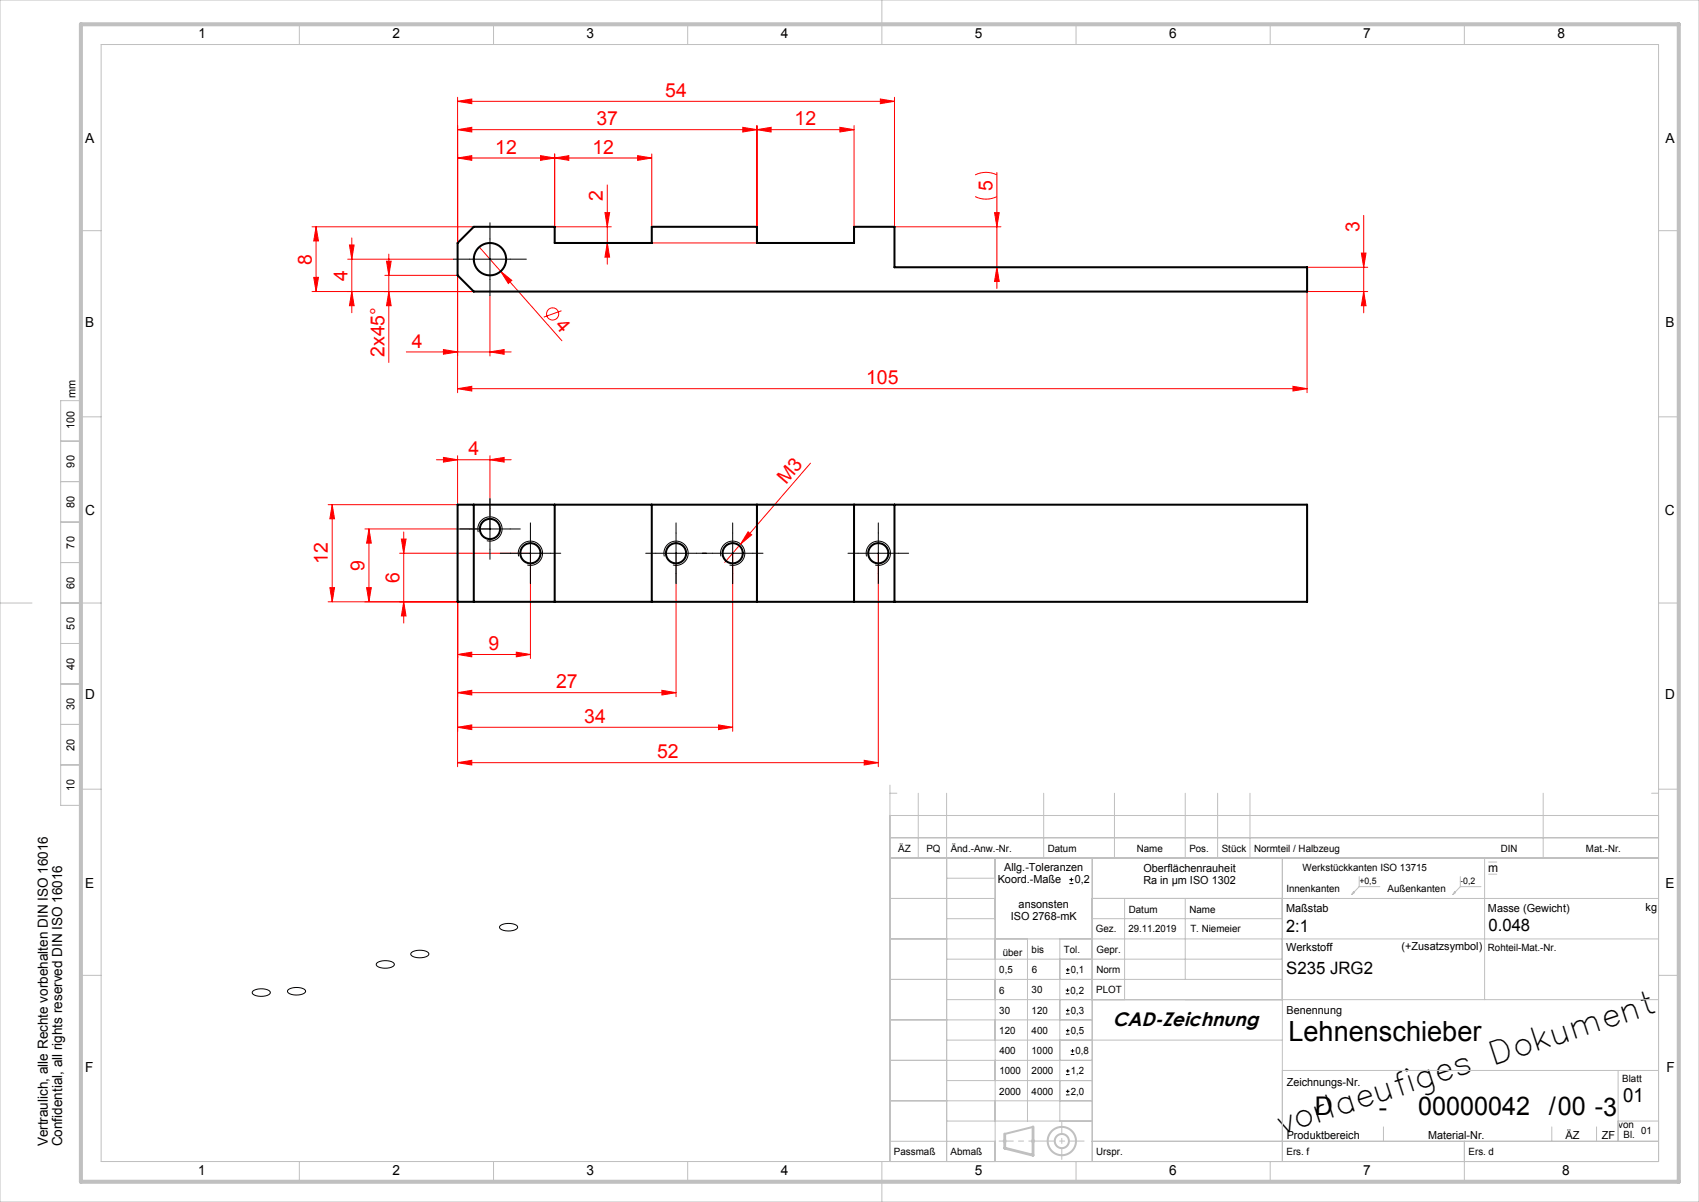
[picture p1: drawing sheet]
<svg xmlns="http://www.w3.org/2000/svg" width="420mm" height="297mm" viewBox="0 0 420 297" stroke-linecap="round" stroke-linejoin="round" font-family="sans-serif">
<g fill="none" stroke="#f00" stroke-width=".25">
<path d="M113.1 39l3.5-.5v1.1zM113.1 39h48M113.1 32l3.5-.5v1.1zM113.1 25l3.5-.5v1.1zM113.1 24v36M113.1 32h98M113.1 25h108M133.6 38.5l3.5 .5-3.5 .6zM137.1 39l3.5-.5v1.1zM137.1 38v18M157.6 38.5l3.5 .5-3.5 .6zM161.1 38v18"/>
<path d="M183.6 31.5l3.5 .5-3.5 .6zM187.1 32l3.5-.5v1.1zM187.1 31v25M207.6 31.5l3.5 .5-3.5 .6zM211.1 31v25M217.6 24.5l3.5 .5-3.5 .6zM221.1 24v32h26.3M77.1 56h40M78.1 56v16M78.1 56l.6 3.5h-1.1zM87 58.8v18.5M133.6 56h17.5"/>
<path d="M149.5 52.5h1.2l-.6 3.5zM150.1 45.7v19.6M241.1 48.6a6 6 0 0 0 5.3 0M241.1 43.2a6 6 0 0 1 5.3 0M245.9 52.5h1.1l-.6 3.5zM246.4 42.6v28.7M337.1 53.2v24.1M77.1 72h40M77.6 68.5h1.1l-.6 3.5zM86 64h26.1M86.4 60.5h1.1l-.5 3.5zM87 72l.5 3.5h-1.1z"/>
<path d="M95.1 68h18v29M95.5 64.5h1.2l-.6 3.5zM96.1 62.8v26.8M96.1 72l.6 3.5h-1.2zM118.5 61l20.4 23.2M121.1 73v15M123.8 67l2.7 2.3-.9 .7zM138.8 76.8l-4.4 1.5M149.1 60h38M150.1 60l.6 3.5h-1.2zM246.4 66l.6 3.5h-1.1zM323.1 66h15"/>
<path d="M336.5 62.5h1.2l-.6 3.5zM337.1 72l.6 3.5h-1.2zM338.1 72h-15v25M100.4 87h26M109.6 86.4l3.5 .6-3.5 .5zM113.1 96l3.5-.5v1.1zM113.1 96h210M121.1 87l3.5-.6v1.1zM319.6 95.5l3.5 .5-3.5 .6zM107.9 113.6h18.5M109.6 113l3.5 .6-3.5 .6zM113.1 112.6v12.1h-32"/>
<path d="M121.1 113.6l3.5-.6v1.2zM121.1 112.6v18.1h-30.9M200.4 114.4l-17.3 20M82.1 124.7v24M82.1 124.7l.6 3.5h-1.2zM91.2 130.7l.6 3.5h-1.2zM91.2 130.7v18M98.8 136.7h32.3v26M99.2 133.2h1.2l-.6 3.5zM99.8 131.5v22.5M167.1 136.7v35.5M181.1 136.7v44"/>
<path d="M183.1 134.4l-3.9 4.6M184.9 131.4l.9 .8-2.7 2.2zM217.1 136.7v52.7M81.1 148.7h32v40.7M81.5 145.2h1.2l-.6 3.5zM90.6 145.2h1.2l-.6 3.5zM99.8 148.7l.6 3.5h-1.2zM113.1 161.7l3.5-.6v1.2zM113.1 179.7l3.5-.6v1.2zM113.1 161.7h18M113.1 179.7h68M113.1 171.2l3.5-.6v1.1z"/>
<path d="M113.1 171.2h54M127.6 161.1l3.5 .6-3.5 .6zM163.6 170.6l3.5 .6-3.5 .5zM177.6 179.1l3.5 .6-3.5 .6zM113.1 188.4l3.5-.5v1.1zM113.1 188.4h104M213.6 187.9l3.5 .5-3.5 .6z"/>
<circle cx="136.6" cy="77.6" r="1.5"/>
</g>
<g fill="none" stroke="#000" stroke-width=".25">
<path d="M121.1 55v18M112.1 64h18M113.6 130.7h15M118.2 131.5a3 3 0 0 1 2.7-3.8 3 3 0 0 1 3.2 3.3 3 3 0 0 1-3.8 2.6M121.1 123.2v15M123.6 136.7h15M128.2 137.5a3 3 0 0 1 2.7-3.8 3 3 0 0 1 3.2 3.3 3 3 0 0 1-3.8 2.6M131.1 129.2v15M159.6 136.7h29M164.2 137.5a3 3 0 0 1 2.7-3.8 3 3 0 0 1 3.2 3.3 3 3 0 0 1-3.8 2.6M167.1 129.2v15M178.2 137.5a3 3 0 0 1 2.7-3.8 3 3 0 0 1 3.2 3.3 3 3 0 0 1-3.8 2.6"/>
<path d="M181.1 129.2v15M209.6 136.7h15M214.2 137.5a3 3 0 0 1 2.7-3.8 3 3 0 0 1 3.2 3.3 3 3 0 0 1-3.8 2.6M217.1 129.2v15M264.4 218.3h.9M264.4 217.3h.9M264.8 216.9v.9M93.2 237.9a3.9 3.9 0 0 1 4.2 .1l.1 .3a2.2 2.2 0 0 1-2.4 .9h-.6a1.42 1.42 0 0 1-1.5-1zM101.7 235.4a3.9 3.9 0 0 1 4.2 .1l.1 .2a2.2 2.2 0 0 1-2.4 1l-.6-.1a1.42 1.42 0 0 1-1.5-1zM123.7 228.7a3.9 3.9 0 0 1 4.2 .1l.1 .3a2.2 2.2 0 0 1-2.4 .9h-.6a1.42 1.42 0 0 1-1.5-1zM263.5 239.6h.9M263.9 239.2v.9"/>
<path d="M62.5 244.9a3.9 3.9 0 0 1 4.2 .1l.1 .2a2.2 2.2 0 0 1-2.4 1l-.6-.1a1.42 1.42 0 0 1-1.4-1zM71.2 244.6a3.9 3.9 0 0 1 4.3 .1l.1 .2a2.2 2.2 0 0 1-2.4 1l-.6-.1a1.42 1.42 0 0 1-1.5-1zM263.5 245.5h.8M263.5 244.7h.8M263.5 255.5h.9M263.5 254.7h.9M263.5 250.6h.9M263.5 249.7h.9M263.5 240.5h.9M263.9 244.2v.9M263.9 249.2v.9M263.9 254.2v.9"/>
<path d="M264.7 259.7h.9M265.1 259.2v.9M263.5 270.5h.9M263.5 269.7h.9M263.5 265.5h.9M263.5 264.6h.9M263.9 269.2v.9M263.9 264.2v.9M264.7 260.5h.9"/>
</g>
<g fill="none" stroke="#c0c0c0" stroke-width=".25">
<path d="M0 0h420v297h-420zM25 11h385v276h-385zM74 6v5M122 6v5M170 6v5M218 0v11M266 6v5M314 6v5M362 6v5M20 57h5M410 57h5M15 99h5v100h-5z"/>
<path d="M15 119h5M15 109h5M20 103h5M410 103h5M15 139h5M15 129h5M0 149h7.9M15 149h10M15 159h5M410 149h5M15 169h5M15 179h5"/>
<path d="M15 189h5M20 195h5M220 194v93M220 196h1.7M227 196v16M234 196v91M258 196v16M275.5 196v16M293 196v16M301 196v16M309 196v16M381.5 196v16"/>
<path d="M408.3 196h1.7M410 195h5M220 212h190M220 207h190M220 201.5h190M234 217h12M246 212v75M270 212v75M317 212v75M336 216.6v2.5M336 219.1h5.1M336 219.1l-1.8 1.9"/>
<path d="M361 219.1h5.1M361 216.6v2.5M361 219.1l-1.8 1.9M367 212v35M368 213h2M368 216h2M220 232h190M220 222h26M234 227h12M234 237h83M254 232v45M262 232v45"/>
<path d="M270 222h140M270 227h47M278 222v25M293 222v20M334.6 220.4l.2 .2-.6 .4zM359.6 220.4l.2 .2-.6 .4zM20 241h5M220 242h97M220 252h50M234 247h176M234 257h83M410 241h5"/>
<path d="M220 262h50M220 272h50M234 267h36M234 277h36M317 264.5h93M342 278.4v3.6M383.6 278.4v3.6M394.7 278.4v3.6M400 277h10M400 264.5v17.5M74 287v5M122 287v5"/>
<path d="M170 287v5M218 287v10M220 282h26M247.9 281.9h1M248 281.6l.7 .7M248.4 281.4v1M248.7 281.6l-.7 .7M254.9 281.9h1M255 281.6l.7 .7M255.4 281.4v1M255.7 281.6l-.7 .7M266 287v5"/>
<path d="M270 282h140M314 287v5M362 282v10"/>
</g>
<g fill="none" stroke="#c0c0c0" stroke-width=".5">
<path d="M255.4 278.4l-7 1.8"/>
<circle cx="262.5" cy="281.9" r="3.5"/>
<circle cx="262.5" cy="281.9" r="1.75"/>
</g>
<path d="M262.5 286.5v-9.2" fill="none" stroke="#c0c0c0" stroke-width=".25" stroke-dasharray="6.3 1.3 1.3 1.3" stroke-dashoffset="3.7"/>
<path d="M247 281.9h21" fill="none" stroke="#c0c0c0" stroke-width=".25" stroke-dasharray="6.3 1.3 1.3 1.3" stroke-dashoffset="2.8"/>
<path d="M255.4 278.4v7l-7-1.7v-3.5" fill="none" stroke="#c0c0c0" stroke-width=".7"/>
<path d="M20 6h395v286h-395z" fill="none" stroke="#c0c0c0" stroke-width="1"/>
<g fill="#f00">
<path d="M184.9 131.4l.9 .8-2.7 2.2z"/>
<path d="M123.8 67l2.7 2.3-.9 .7z"/>
<path d="M121.1 87l3.5-.6v1.1zM109.6 86.4l3.5 .6-3.5 .5zM183.6 31.5l3.5 .5-3.5 .6zM113.1 32l3.5-.5v1.1zM207.6 31.5l3.5 .5-3.5 .6zM187.1 32l3.5-.5v1.1zM217.6 24.5l3.5 .5-3.5 .6zM113.1 25l3.5-.5v1.1z"/>
<path d="M113.1 39l3.5-.5v1.1zM133.6 38.5l3.5 .5-3.5 .6zM113.1 96l3.5-.5v1.1zM319.6 95.5l3.5 .5-3.5 .6z"/>
<path d="M109.6 113l3.5 .6-3.5 .6zM121.1 113.6l3.5-.6v1.2zM113.1 171.2l3.5-.6v1.1zM163.6 170.6l3.5 .6-3.5 .5z"/>
<path d="M127.6 161.1l3.5 .6-3.5 .6zM113.1 161.7l3.5-.6v1.2zM177.6 179.1l3.5 .6-3.5 .6zM113.1 179.7l3.5-.6v1.2zM213.6 187.9l3.5 .5-3.5 .6zM113.1 188.4l3.5-.5v1.1z"/>
<path d="M246.4 66l.6 3.5h-1.1zM245.9 52.5h1.1l-.6 3.5z"/>
<path d="M77.6 68.5h1.1l-.6 3.5zM78.1 56l.6 3.5h-1.1zM150.1 60l.6 3.5h-1.2zM149.5 52.5h1.2l-.6 3.5zM96.1 72l.6 3.5h-1.2zM95.5 64.5h1.2l-.6 3.5zM87 72l.5 3.5h-1.1zM86.4 60.5h1.1l-.5 3.5zM99.8 148.7l.6 3.5h-1.2zM99.2 133.2h1.2l-.6 3.5zM81.5 145.2h1.2l-.6 3.5zM82.1 124.7l.6 3.5h-1.2z"/>
<path d="M336.5 62.5h1.2l-.6 3.5zM337.1 72l.6 3.5h-1.2zM91.2 130.7l.6 3.5h-1.2zM90.6 145.2h1.2l-.6 3.5z"/>
<path d="M137.1 39l3.5-.5v1.1zM157.6 38.5l3.5 .5-3.5 .6z"/>
</g>
<g fill="none" stroke="#000" stroke-width=".5">
<path d="M113.1 60l4-4h20v4h24v-4h26v4h24v-4h10v10h102v6h-206l-4-4zM113.1 124.7h210v24h-210zM117.1 124.7v24M137.1 124.7v24M161.1 124.7v24M187.1 124.7v24M211.1 124.7v24M221.1 124.7v24"/>
<circle cx="121.1" cy="64" r="4"/>
<circle cx="121.1" cy="130.7" r="2.5"/>
<circle cx="131.1" cy="136.7" r="2.5"/>
<circle cx="167.1" cy="136.7" r="2.5"/>
<circle cx="181.1" cy="136.7" r="2.5"/>
<circle cx="217.1" cy="136.7" r="2.5"/>
</g>
<text font-size="7.8" x="317.2" y="280.1" transform="rotate(-18 317.2 280.1)">vorlaeufiges Dokument</text>
<text font-size="6.9" x="318.5" y="257.2">Lehnenschieber</text>
<g font-size="6.3">
<text x="325" y="275.4">D</text>
<text x="340.8" y="275.7">-</text>
<text x="350.6" y="275.5">00000042</text>
<text x="382.8" y="275.5">/00 -3</text>
</g>
<g font-size="4.8" fill="#f00">
<text x="164.4" y="24">54</text>
<text x="147.4" y="31">37</text>
<text x="196.4" y="31">12</text>
<text x="122.4" y="38">12</text>
<text x="146.4" y="38">12</text>
<text x="245.4" y="47.2" transform="rotate(-90 245.4 47.2)">5</text>
<text x="149" y="49.7" transform="rotate(-90 149 49.7)">2</text>
<text x="336" y="57.2" transform="rotate(-90 336 57.2)">3</text>
<text x="77.1" y="65.4" transform="rotate(-90 77.1 65.4)">8</text>
<text x="85.9" y="69.4" transform="rotate(-90 85.9 69.4)">4</text>
<text x="137.1" y="80.5" transform="rotate(49 137.1 80.5)">4</text>
<text x="95" y="88.2" transform="rotate(-90 95 88.2)">2x45°</text>
<text x="101.8" y="85.9">4</text>
<text x="214.1" y="95">105</text>
<text x="115.8" y="112.5">4</text>
<text x="194.3" y="119.8" transform="rotate(-49 194.3 119.8)">M3</text>
<text x="81" y="139.4" transform="rotate(-90 81 139.4)">12</text>
<text x="90.1" y="141" transform="rotate(-90 90.1 141)">9</text>
<text x="98.7" y="144" transform="rotate(-90 98.7 144)">6</text>
<text x="120.8" y="160.6">9</text>
<text x="137.4" y="170.1">27</text>
<text x="144.4" y="178.6">34</text>
<text x="162.4" y="187.4">52</text>
</g>
<g font-size="4.8">
<text x="275.1" y="253.4">CAD-Zeichnung</text>
<text x="401.2" y="272.3">01</text>
</g>
<g font-size="4.2">
<text x="318" y="230.2">2:1</text>
<text x="368" y="230">0.048</text>
<text x="317.9" y="240.6">S235 JRG2</text>
</g>
<g font-size="3.4">
<text x="49" y="9.3">1</text>
<text x="97" y="9.3">2</text>
<text x="145" y="9.3">3</text>
<text x="193" y="9.3">4</text>
<text x="241" y="9.3">5</text>
<text x="289.1" y="9.3">6</text>
<text x="337" y="9.3">7</text>
<text x="385" y="9.3">8</text>
<text x="21" y="35.3">A</text>
<text x="411.7" y="35.3">A</text>
<text x="21.1" y="80.8">B</text>
<text x="411.7" y="80.7">B</text>
<text x="21.1" y="127.3">C</text>
<text x="411.6" y="127.3">C</text>
<text x="21.1" y="172.8">D</text>
<text x="411.6" y="172.7">D</text>
<text x="21" y="219.3">E</text>
<text x="411.7" y="219.3">E</text>
<text x="21.1" y="264.8">F</text>
<text x="411.9" y="264.8">F</text>
<text x="11.9" y="283.3" transform="rotate(-90 11.9 283.3)">Vertraulich, alle Rechte vorbehalten DIN ISO 16016</text>
<text x="15.4" y="283.3" transform="rotate(-90 15.4 283.3)">Confidential, all rights reserved DIN ISO 16016</text>
<text x="49" y="290.3">1</text>
<text x="97.1" y="290.3">2</text>
<text x="145" y="290.4">3</text>
<text x="193.1" y="290.4">4</text>
<text x="241" y="290.3">5</text>
<text x="289" y="290.3">6</text>
<text x="337" y="290.3">7</text>
<text x="386.2" y="290.4">8</text>
</g>
<text font-size="3" x="367.9" y="215.5">m</text>
<g font-size="2.7">
<text x="18.6" y="98.2" transform="rotate(-90 18.6 98.2)">mm</text>
<text x="18.4" y="106" transform="rotate(-90 18.4 106)">100</text>
<text x="18.4" y="115.5" transform="rotate(-90 18.4 115.5)">90</text>
<text x="18.4" y="125.5" transform="rotate(-90 18.4 125.5)">80</text>
<text x="18.4" y="135.5" transform="rotate(-90 18.4 135.5)">70</text>
<text x="18.4" y="145.5" transform="rotate(-90 18.4 145.5)">60</text>
<text x="18.4" y="155.5" transform="rotate(-90 18.4 155.5)">50</text>
<text x="18.4" y="165.5" transform="rotate(-90 18.4 165.5)">40</text>
<text x="18.4" y="175.5" transform="rotate(-90 18.4 175.5)">30</text>
<text x="18.4" y="185.5" transform="rotate(-90 18.4 185.5)">20</text>
<text x="18.4" y="195.5" transform="rotate(-90 18.4 195.5)">10</text>
<text x="248.3" y="215.3">Allg.-Toleranzen</text>
<text x="282.7" y="215.4">Oberflächenrauheit</text>
<text x="246.6" y="218.3">Koord.-Maße</text>
<text x="265.7" y="218.3">0,2</text>
<text x="282.6" y="218.4">Ra in µm ISO 1302</text>
<text x="249.9" y="227.3">ISO 2768-mK</text>
<text x="251.8" y="224.3">ansonsten</text>
<text x="317.9" y="225.3">Maßstab</text>
<text x="367.8" y="225.3">Masse (Gewicht)</text>
<text x="406.8" y="225.2">kg</text>
<text x="317.9" y="234.9">Werkstoff</text>
<text x="346.5" y="234.9">(+Zusatzsymbol)</text>
<text x="318.1" y="250.5">Benennung</text>
<text x="318.1" y="268.4">Zeichnungs-Nr.</text>
<text x="318.1" y="281.5">Produktbereich</text>
<text x="353.1" y="281.4">Material-Nr.</text>
<text x="387" y="281.4">ÄZ</text>
<text x="396" y="281.4">ZF</text>
</g>
<g font-size="2.5">
<text x="222" y="210.5">ÄZ</text>
<text x="229" y="210.5">PQ</text>
<text x="235" y="210.5">Änd.-Anw.-Nr.</text>
<text x="259" y="210.5">Datum</text>
<text x="281" y="210.5">Name</text>
<text x="294" y="210.5">Pos.</text>
<text x="302" y="210.5">Stück</text>
<text x="310" y="210.5">Normteil / Halbzeug</text>
<text x="322" y="215.3">Werkstückkanten ISO 13715</text>
<text x="371" y="210.5">DIN</text>
<text x="392" y="210.5">Mat.-Nr.</text>
<text x="318" y="220.5">Innenkanten</text>
<text x="343" y="220.5">Außenkanten</text>
<text x="279" y="225.5">Datum</text>
<text x="294" y="225.5">Name</text>
<text x="270.9" y="230.2">Gez.</text>
<text x="279" y="230.2">29.11.2019</text>
<text x="294.3" y="230.2">T. Niemeier</text>
<text x="247.9" y="236.3">über</text>
<text x="255" y="235.5">bis</text>
<text x="263" y="235.5">Tol.</text>
<text x="271" y="235.5">Gepr.</text>
<text x="367.8" y="234.9">Rohteil-Mat.-Nr.</text>
<text x="247" y="245.5">6</text>
<text x="247" y="240.5">0,5</text>
<text x="255" y="245.5">30</text>
<text x="255.1" y="240.5">6</text>
<text x="264.7" y="245.5">0,2</text>
<text x="264.7" y="240.5">0,1</text>
<text x="271" y="245.5">PLOT</text>
<text x="271" y="240.5">Norm</text>
<text x="247" y="250.5">30</text>
<text x="255" y="250.5">120</text>
<text x="264.7" y="250.5">0,3</text>
<text x="247" y="255.5">120</text>
<text x="255" y="255.5">400</text>
<text x="264.7" y="255.5">0,5</text>
<text x="247.1" y="260.5">400</text>
<text x="255" y="260.5">1000</text>
<text x="265.9" y="260.5">0,8</text>
<text x="247.1" y="265.5">1000</text>
<text x="255" y="265.5">2000</text>
<text x="264.7" y="265.5">1,2</text>
<text x="401" y="267.3">Blatt</text>
<text x="247" y="270.5">2000</text>
<text x="255" y="270.5">4000</text>
<text x="264.7" y="270.5">2,0</text>
<text x="400" y="278.8">von</text>
<text x="401.3" y="281.1">Bl.</text>
<text x="405.7" y="280.2">01</text>
<text x="221" y="285.3">Passmaß</text>
<text x="235" y="285.3">Abmaß</text>
<text x="271" y="285.3">Urspr.</text>
<text x="318" y="285.3">Ers. f</text>
<text x="363" y="285.3">Ers. d</text>
</g>
<g font-size="2.2">
<text x="336" y="218.4">+0,5</text>
<text x="361" y="218.4">-0,2</text>
</g>
</svg>
